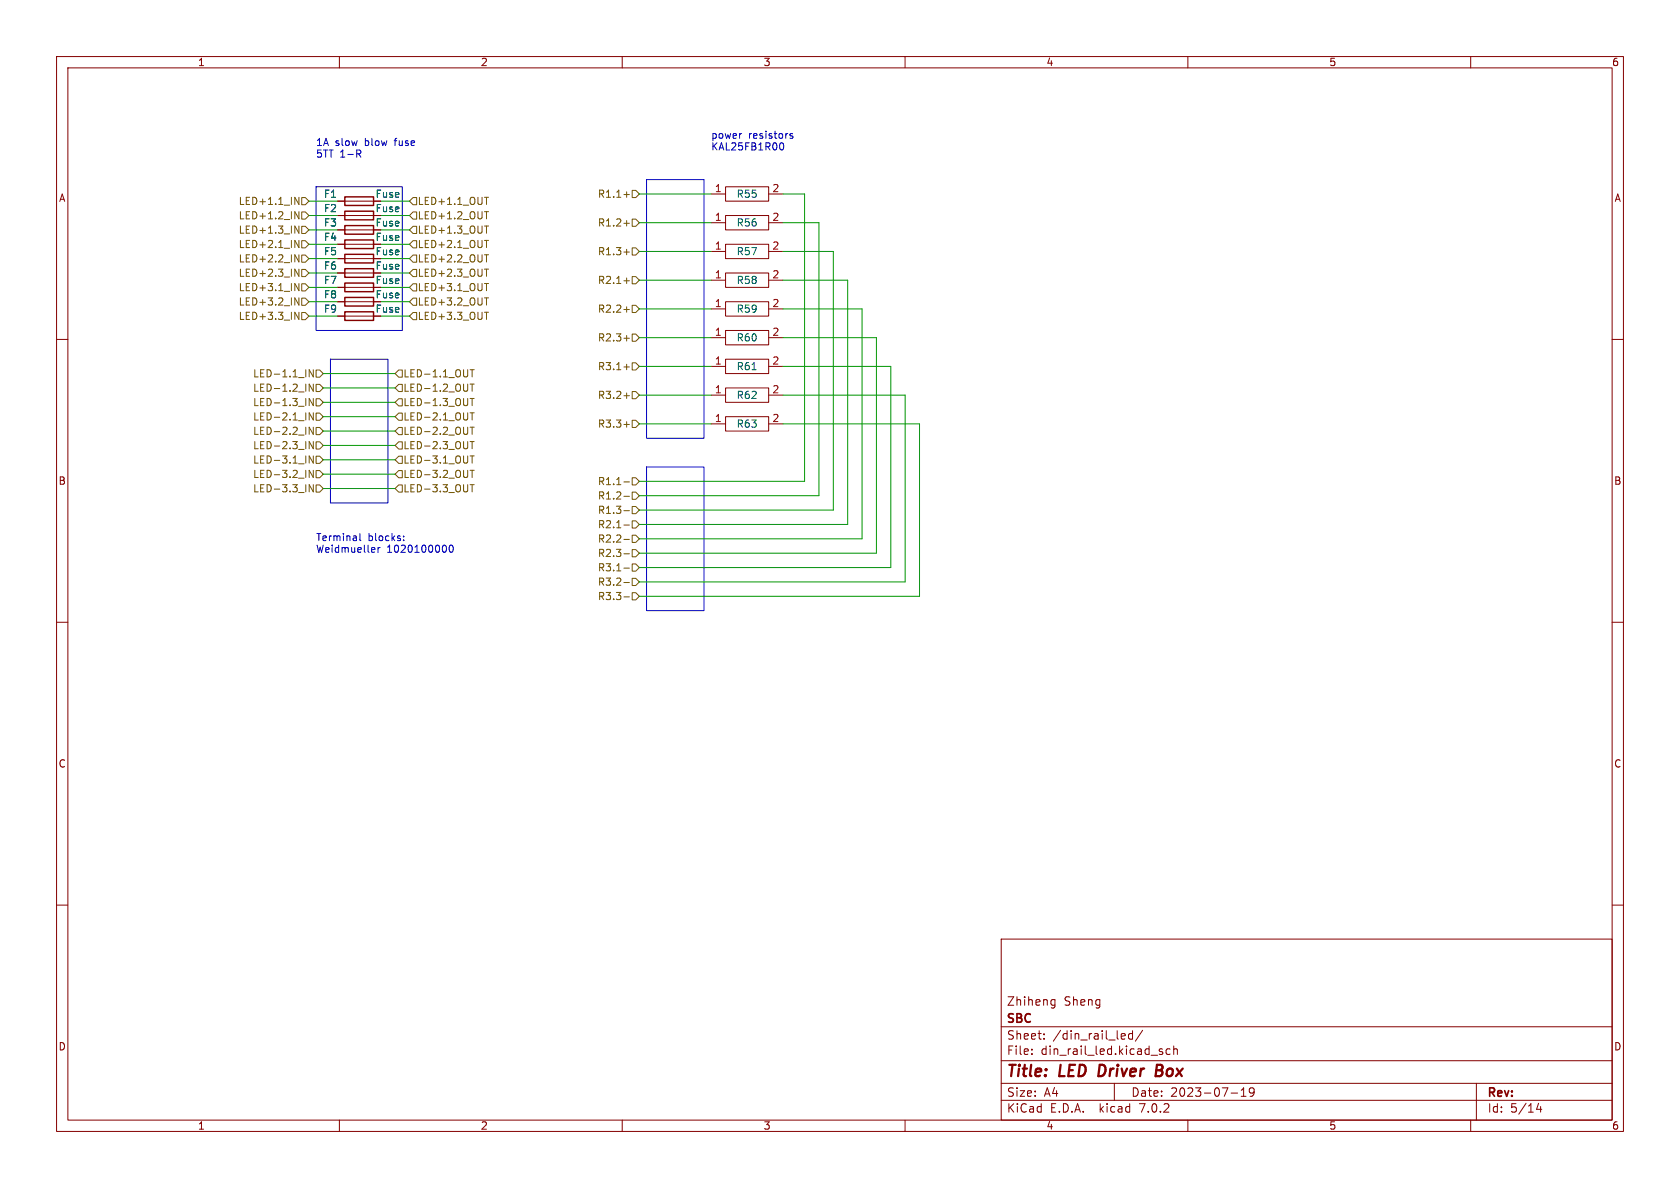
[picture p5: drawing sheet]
<svg xmlns="http://www.w3.org/2000/svg" width="297mm" height="210mm" viewBox="0 0 297 210" stroke-linecap="round" stroke-linejoin="round" font-family="sans-serif">
<g fill="none" stroke="#840000" stroke-width=".18">
<path d="M10 10h277v190h-277zM12 12h273v186h-273zM60 10v2M110 10v2M160 10v2M210 10v2M260 10v2M59.7 35.6h6.3M59.7 38.1h6.3M125.7 34.3h2.6M125.7 39.4h2.6M128.3 33h7.6v2.6h-7.6z"/>
<path d="M128.3 38.1h7.6v2.5h-7.6zM135.9 34.3h2.5M135.9 39.4h2.5M10 60h2M59.7 43.2h6.3M59.7 40.6h6.3M59.7 48.3h6.3M59.7 53.3h6.3M59.7 55.9h6.3M59.7 45.7h6.3M59.7 50.8h6.3M125.7 49.5h2.6"/>
<path d="M125.7 59.7h2.6M125.7 44.5h2.6M125.7 54.6h2.6M128.3 48.3h7.6v2.5h-7.6zM128.3 58.4h7.6v2.6h-7.6zM128.3 43.2h7.6v2.5h-7.6zM128.3 53.3h7.6v2.6h-7.6zM135.9 49.5h2.5M135.9 59.7h2.5M135.9 44.5h2.5M135.9 54.6h2.5M285 60h2"/>
<path d="M125.7 69.9h2.6M125.7 64.8h2.6M125.7 74.9h2.6M128.3 68.6h7.6v2.5h-7.6zM128.3 63.5h7.6v2.5h-7.6zM128.3 73.7h7.6v2.5h-7.6zM135.9 69.9h2.5M135.9 64.8h2.5M135.9 74.9h2.5M10 110h2M285 110h2M10 160h2"/>
<path d="M285 160h2M177 166h108v32h-108zM186.1 176.7l.4 .1M186.5 176.7v1.2l-.1 .2-.4 .1M186.5 177.6l-.4 .1M60 198v2M110 198v2M160 198v2M177 194.5h108M177 191.5h108M177 187.5h108M177 181.5h108"/>
<path d="M182.4 186.3v.1M182.4 185.5v.1M184.6 183.6v.1M184.6 182.8v.1M197 191.5v3M198.7 182.7l.2 .4-.7 .1M198.9 183.6l-.2 .1M200.2 182.8l-.4-.1-.3 .3v.4l.1 .2h.6M200.2 182.2v1.5M202 182.1l-1.3 2M205.1 185.9l.4 .1 .1 .2-.2 .2h-.3M205.1 185.4l.4 .1"/>
<path d="M206.9 185.5l-.5-.1-.3 .3v.4l.2 .2h.6M207.5 185.5l.2-.1 .4 .1v.9M207.5 184.9v1.5M210 198v2M217.6 193.2h1.2M219.4 193.8h.9M219.4 192.7l.5-.4v1.5M221.7 192.9l-.3 .3h-.4l-.1-.3 .1-.5 .4-.1 .2 .1a.99 .99 0 0 1-.3 1.4h-.3M260 198v2M261 191.5v6.5M272 195l-.4 1.1h1M272.4 195.6v1"/>
</g>
<path d="M204.4 189.2h.7M205.2 188.2h-.7l-.2 2h.7" fill="none" stroke="#840000" stroke-width=".4"/>
<path d="M61 34.8h5v1.5h-5zM61 37.3h5v1.6h-5zM61 39.9h5v1.5h-5zM61 42.4h5v1.5h-5zM61 47.5h5v1.5h-5zM61 52.6h5v1.5h-5zM61 55.1h5v1.5h-5zM61 45h5v1.5h-5zM61 50h5v1.6h-5z" fill="none" stroke="#840000" stroke-width=".25"/>
<g fill="none" stroke="#725600" stroke-width=".18">
<path d="M52.1 34.9l.7 1.2v-1.2M52.1 37.4l.7 1.3v-1.3M52.1 40l.7 1.2v-1.2M53.3 37.5h.7l.6 .6-.6 .6h-.7zM53.3 34.9h.7l.6 .7-.6 .6h-.7zM73 37.5h.7v1.2h-.7l-.6-.6zM73 34.9h.7v1.3h-.7l-.6-.6zM85.6 37.4h.8M85.6 40h.8M85.6 34.9h.8M110.3 39.5h1M110.3 34.4h1"/>
<path d="M111.8 38.7h.6l.6 .7-.6 .6h-.6zM111.8 33.7h.6l.6 .6-.6 .6h-.6zM52.1 42.5l.7 1.3v-1.3M52.1 45l.7 1.3v-1.3M52.1 47.6l.7 1.2v-1.2M52.1 50.1l.7 1.3v-1.3M52.1 52.7l.7 1.2v-1.2M52.1 55.2l.7 1.3v-1.3M53.3 42.5h.7l.6 .7-.6 .6h-.7zM53.3 47.6h.7l.6 .7-.6 .6h-.7zM53.3 50.2h.7l.6 .6-.6 .6h-.7zM53.3 40h.7l.6 .6-.6 .7h-.7z"/>
<path d="M53.3 55.2h.7l.6 .7-.6 .6h-.7zM53.3 52.7h.7l.6 .6-.6 .7h-.7zM53.3 45.1h.7l.6 .6-.6 .7h-.7zM73 42.5h.7v1.3h-.7l-.6-.6zM73 45.1h.7v1.3h-.7l-.6-.7zM73 40h.7v1.3h-.7l-.6-.7zM73 50.2h.7v1.2h-.7l-.6-.6zM73 47.6h.7v1.3h-.7l-.6-.6zM73 55.2h.7v1.3h-.7l-.6-.6zM73 52.7h.7v1.3h-.7l-.6-.7zM85.6 42.5h.8M85.6 45h.8"/>
<path d="M85.6 50.1h.8M85.6 47.6h.8M85.6 55.2h.8M85.6 52.7h.8M110.3 59.8h1M110.3 54.7h1M110.3 44.6h1M110.3 49.6h1M111.8 59.1h.6l.6 .6-.6 .6h-.6zM111.8 54h.6l.6 .6-.6 .6h-.6zM111.8 43.8h.6l.6 .7-.6 .6h-.6zM111.8 48.9h.6l.6 .6-.6 .7h-.6z"/>
<path d="M55.4 65.4v1.2l-.7-1.2v1.2M55.4 67.9v1.3l-.7-1.3v1.3M55.4 70.4v1.3l-.7-1.3v1.3M55.4 73v1.2l-.7-1.2v1.2M55.4 75.5v1.3l-.7-1.3v1.3M55.4 78.1v1.2l-.7-1.2v1.2M55.9 67.9h.6l.6 .7-.6 .6h-.6zM55.9 70.5h.6l.6 .6-.6 .7h-.6zM55.9 65.4h.6l.6 .6-.6 .7h-.6zM55.9 78.1h.6l.6 .6-.6 .7h-.6zM55.9 73h.6l.6 .7-.6 .6h-.6zM55.9 75.6h.6l.6 .6-.6 .6h-.6z"/>
<path d="M69.8 78.7l.7-.6h.6v1.3h-.6zM69.8 73.7l.7-.7h.6v1.3h-.6zM69.8 68.6l.7-.7h.6v1.3h-.6zM70.5 65.4h.6v1.3h-.6l-.7-.7zM70.5 70.5h.6v1.3h-.6l-.7-.7zM70.5 75.6h.6v1.2h-.6l-.7-.6zM83.1 78.1h.7M83.1 65.4h.7M83.1 73h.7M83.1 67.9h.7M83.1 70.4h.7M83.1 75.5h.7"/>
<path d="M83.5 65.4v1.2M83.5 67.9v1.3M83.5 70.4v1.3M83.5 73v1.2M83.5 75.5v1.3M83.5 78.1v1.2M110.3 75h1M110.3 70h1M110.3 64.9h1M111.8 74.3h.6l.6 .6-.6 .7h-.6zM111.8 69.2h.6l.6 .7-.6 .6h-.6zM111.8 64.1h.6l.6 .7-.6 .6h-.6z"/>
<path d="M55.4 80.6v1.3l-.7-1.3v1.3M55.4 83.1v1.3l-.7-1.3v1.3M55.4 85.7v1.2l-.7-1.2v1.2M55.9 85.7h.6l.6 .7-.6 .6h-.6zM55.9 80.6h.6l.6 .7-.6 .6h-.6zM55.9 83.2h.6l.6 .6-.6 .7h-.6zM69.8 83.8l.7-.6h.6v1.3h-.6zM70.5 85.7h.6v1.3h-.6l-.7-.6zM70.5 80.6h.6v1.3h-.6l-.7-.6zM83.1 85.7h.7M83.1 83.1h.7M83.1 80.6h.7"/>
<path d="M83.5 80.6v1.3M83.5 83.1v1.3M83.5 85.7v1.2M110.3 87.7h1M110.3 90.3h1M110.3 92.8h1M110.3 85.2h1M110.3 97.9h1M110.3 95.4h1M111.8 87h.6l.6 .6-.6 .7h-.6zM111.8 89.5h.6l.6 .7-.6 .6h-.6zM111.8 92.1h.6l.6 .6-.6 .6h-.6z"/>
<path d="M111.8 84.5h.6l.6 .6-.6 .6h-.6zM111.8 97.2h.6l.6 .6-.6 .6h-.6zM111.8 94.6h.6l.6 .7-.6 .6h-.6zM111.8 99.7h.6l.6 .6-.6 .7h-.6zM110.3 105.5h1M110.3 103h1M110.3 100.4h1M111.8 104.8h.6l.6 .6-.6 .6h-.6zM111.8 102.2h.6l.6 .7-.6 .6h-.6z"/>
</g>
<g fill="none" stroke="#0000c2" stroke-width=".18">
<path d="M55.9 33h15.2v25.4h-15.2zM63.1 26.5h.5l.2 .3-.1 .3-.6 .1M63.4 27.2l.4 .6M114.3 31.8h10.2v45.7h-10.2zM138.1 25.2l-.1 .1M138.2 25.2a.72 .72 0 0 1-.1 1.3h-.1M140.1 23.7l-.3-.1-.2 .2 .1 .2 .4 .1v.3h-.5M58.4 63.5h10.2v25.4h-10.2zM63.6 94.3v1.1l.2 .2M66.8 96.8v.8M67.2 96.8l-.4 .2M71.4 95.5v.1"/>
<path d="M71.4 94.8v.1M78.7 96.4l.2 .4-.2 .8M79.5 96.5l.2-.1a.68 .68 0 0 1 .4 .6 .68 .68 0 0 1-.4 .6l-.2-.1-.1-.3zM114.3 82.6h10.2v25.4h-10.2z"/>
</g>
<g fill="none" stroke="#009600" stroke-width=".18">
<path d="M54.6 38.1h5.1M54.6 35.6h5.1M67.3 38.1h5.1M67.3 35.6h5.1M113 39.4h12.7M113 34.3h12.7M138.4 39.4h6.4v48.2h-31.8M138.4 34.3h3.8v50.8h-29.2M54.6 55.9h5.1M54.6 53.3h5.1M54.6 40.6h5.1M54.6 43.2h5.1"/>
<path d="M54.6 48.3h5.1M54.6 50.8h5.1M54.6 45.7h5.1M67.3 55.9h5.1M67.3 53.3h5.1M67.3 40.6h5.1M67.3 43.2h5.1M67.3 48.3h5.1M67.3 50.8h5.1M67.3 45.7h5.1M113 49.5h12.7M113 44.5h12.7"/>
<path d="M113 54.6h12.7M113 59.7h12.7M138.4 49.5h11.5v43.2h-36.9M138.4 44.5h8.9v45.7h-34.3M138.4 54.6h14v40.7h-39.4M138.4 59.7h16.5v38.1h-41.9M57.1 78.7h12.7M57.1 71.1h12.7M57.1 68.6h12.7M57.1 73.7h12.7M57.1 76.2h12.7M57.1 66h12.7"/>
<path d="M113 74.9h12.7M113 69.9h12.7M113 64.8h12.7M138.4 74.9h24.2v30.5h-49.6M138.4 69.9h21.6v33h-47M138.4 64.8h19.1v35.5h-44.5M57.1 81.3h12.7M57.1 86.4h12.7M57.1 83.8h12.7"/>
</g>
<g font-size="2.8" fill="#840000">
<text x="178" y="190.8">Title:</text>
<text x="187.4" y="190.8">LED Driver</text>
<text x="205.6" y="190.8">Box</text>
</g>
<g font-size="2.1" fill="#840000">
<text x="178" y="177.9">Zhiheng</text>
<text x="188.1" y="177.9">Sheng</text>
<text x="178" y="183.9">Sheet:</text>
<text x="178" y="181.1">SBC</text>
<text x="186.2" y="183.9">/din_rail_led/</text>
<text x="178" y="186.6">File:</text>
<text x="184" y="186.6">din_rail_led.kicad_sch</text>
<text x="178" y="196.8">KiCad</text>
<text x="178" y="194">Size:</text>
<text x="184.6" y="194">A4</text>
<text x="185.7" y="196.8">E.D.A.</text>
<text x="194.4" y="196.8">kicad</text>
<text x="200" y="194">Date:</text>
<text x="201.5" y="196.8">7.0.2</text>
<text x="206.9" y="194">2023-07-19</text>
<text x="263" y="194.2">Rev:</text>
<text x="263" y="196.8">Id:</text>
<text x="267" y="196.8">5/14</text>
</g>
<g font-size="1.8" fill="#840000">
<text x="35" y="11.8">1</text>
<text x="85" y="11.8">2</text>
<text x="135" y="11.8">3</text>
<text x="185" y="11.8">4</text>
<text x="235" y="11.8">5</text>
<text x="285" y="11.8">6</text>
<text x="10.4" y="35.8">A</text>
<text x="66.3" y="35.1">Fuse</text>
<text x="285.4" y="35.8">A</text>
<text x="66.3" y="37.7">Fuse</text>
<text x="66.3" y="40.2">Fuse</text>
<text x="66.3" y="42.7">Fuse</text>
<text x="66.3" y="47.8">Fuse</text>
<text x="66.3" y="45.3">Fuse</text>
<text x="66.3" y="52.9">Fuse</text>
<text x="66.3" y="50.4">Fuse</text>
<text x="66.3" y="55.4">Fuse</text>
<text x="10.3" y="85.8">B</text>
<text x="285.3" y="85.8">B</text>
<text x="10.3" y="135.8">C</text>
<text x="285.3" y="135.8">C</text>
<text x="10.3" y="185.8">D</text>
<text x="285.3" y="185.8">D</text>
<text x="35" y="199.8">1</text>
<text x="85" y="199.8">2</text>
<text x="135" y="199.8">3</text>
<text x="185" y="199.8">4</text>
<text x="235" y="199.8">5</text>
<text x="285" y="199.8">6</text>
</g>
<g font-size="1.8" fill="#0000c2">
<text x="55.9" y="25.9">1A slow</text>
<text x="55.9" y="27.9">5TT 1-R</text>
<text x="64.5" y="25.9">blow</text>
<text x="69.9" y="25.9">fuse</text>
<text x="125.7" y="24.6">power</text>
<text x="125.7" y="26.7">KAL25FB1R00</text>
<text x="132.3" y="24.6">resistors</text>
<text x="55.9" y="95.7">Terminal</text>
<text x="65.1" y="95.7">blocks:</text>
<text x="55.9" y="97.8">Weidmueller</text>
<text x="68.4" y="97.8">1020100000</text>
</g>
<g font-size="1.8" fill="#006464">
<text x="57.2" y="35.1">F1</text>
<text x="130.2" y="35.1">R55</text>
<text x="57.2" y="37.7">F2</text>
<text x="57.2" y="40.2">F3</text>
<text x="130.2" y="40.2">R56</text>
<text x="57.2" y="42.7">F4</text>
<text x="57.2" y="47.8">F6</text>
<text x="57.2" y="45.3">F5</text>
<text x="130.2" y="45.3">R57</text>
<text x="57.2" y="52.9">F8</text>
<text x="57.2" y="50.4">F7</text>
<text x="130.2" y="50.4">R58</text>
<text x="57.2" y="55.4">F9</text>
<text x="130.2" y="55.4">R59</text>
<text x="130.2" y="60.5">R60</text>
<text x="130.2" y="65.6">R61</text>
<text x="130.2" y="70.7">R62</text>
<text x="130.2" y="75.8">R63</text>
</g>
<g font-size="1.8" fill="#725600">
<text x="105.6" y="35.1">R1.1+</text>
<text x="42.1" y="41.5">LED+1.3_IN</text>
<text x="42.1" y="38.9">LED+1.2_IN</text>
<text x="42.1" y="36.4">LED+1.1_IN</text>
<text x="73.9" y="38.9">LED+1.2_OUT</text>
<text x="73.9" y="41.5">LED+1.3_OUT</text>
<text x="73.9" y="36.4">LED+1.1_OUT</text>
<text x="105.6" y="40.2">R1.2+</text>
<text x="42.1" y="44">LED+2.1_IN</text>
<text x="42.1" y="46.5">LED+2.2_IN</text>
<text x="73.9" y="44">LED+2.1_OUT</text>
<text x="73.9" y="46.5">LED+2.2_OUT</text>
<text x="105.6" y="45.3">R1.3+</text>
<text x="42.1" y="49.1">LED+2.3_IN</text>
<text x="42.1" y="51.6">LED+3.1_IN</text>
<text x="73.9" y="51.6">LED+3.1_OUT</text>
<text x="73.9" y="49.1">LED+2.3_OUT</text>
<text x="105.6" y="50.4">R2.1+</text>
<text x="42.1" y="56.7">LED+3.3_IN</text>
<text x="42.1" y="54.2">LED+3.2_IN</text>
<text x="73.9" y="56.7">LED+3.3_OUT</text>
<text x="73.9" y="54.2">LED+3.2_OUT</text>
<text x="105.6" y="55.4">R2.2+</text>
<text x="105.6" y="60.5">R2.3+</text>
<text x="105.6" y="65.6">R3.1+</text>
<text x="44.6" y="69.4">LED-1.2_IN</text>
<text x="44.6" y="71.9">LED-1.3_IN</text>
<text x="44.6" y="66.9">LED-1.1_IN</text>
<text x="71.3" y="66.9">LED-1.1_OUT</text>
<text x="71.3" y="69.4">LED-1.2_OUT</text>
<text x="71.3" y="71.9">LED-1.3_OUT</text>
<text x="105.6" y="70.7">R3.2+</text>
<text x="44.6" y="74.5">LED-2.1_IN</text>
<text x="44.6" y="77">LED-2.2_IN</text>
<text x="71.3" y="74.5">LED-2.1_OUT</text>
<text x="71.3" y="77">LED-2.2_OUT</text>
<text x="105.6" y="75.8">R3.3+</text>
<text x="44.6" y="79.6">LED-2.3_IN</text>
<text x="44.6" y="82.1">LED-3.1_IN</text>
<text x="71.3" y="79.6">LED-2.3_OUT</text>
<text x="71.3" y="82.1">LED-3.1_OUT</text>
<text x="44.6" y="87.2">LED-3.3_IN</text>
<text x="44.6" y="84.6">LED-3.2_IN</text>
<text x="71.3" y="87.2">LED-3.3_OUT</text>
<text x="71.3" y="84.6">LED-3.2_OUT</text>
<text x="105.6" y="88.5">R1.2-</text>
<text x="105.6" y="85.9">R1.1-</text>
<text x="105.6" y="91">R1.3-</text>
<text x="105.6" y="93.5">R2.1-</text>
<text x="105.6" y="98.6">R2.3-</text>
<text x="105.6" y="96.1">R2.2-</text>
<text x="105.6" y="101.2">R3.1-</text>
<text x="105.6" y="106.2">R3.3-</text>
<text x="105.6" y="103.7">R3.2-</text>
</g>
<g font-size="1.8" fill="#a90000">
<text x="126.3" y="34">1</text>
<text x="136.5" y="34">2</text>
<text x="126.3" y="39.1">1</text>
<text x="136.5" y="39.1">2</text>
<text x="126.3" y="44.2">1</text>
<text x="136.5" y="44.2">2</text>
<text x="126.3" y="49.3">1</text>
<text x="136.5" y="49.3">2</text>
<text x="126.3" y="59.4">1</text>
<text x="126.3" y="54.4">1</text>
<text x="136.5" y="59.4">2</text>
<text x="136.5" y="54.4">2</text>
<text x="126.3" y="64.5">1</text>
<text x="136.5" y="64.5">2</text>
<text x="126.3" y="69.6">1</text>
<text x="136.5" y="69.6">2</text>
<text x="126.3" y="74.7">1</text>
<text x="136.5" y="74.7">2</text>
</g>
</svg>
